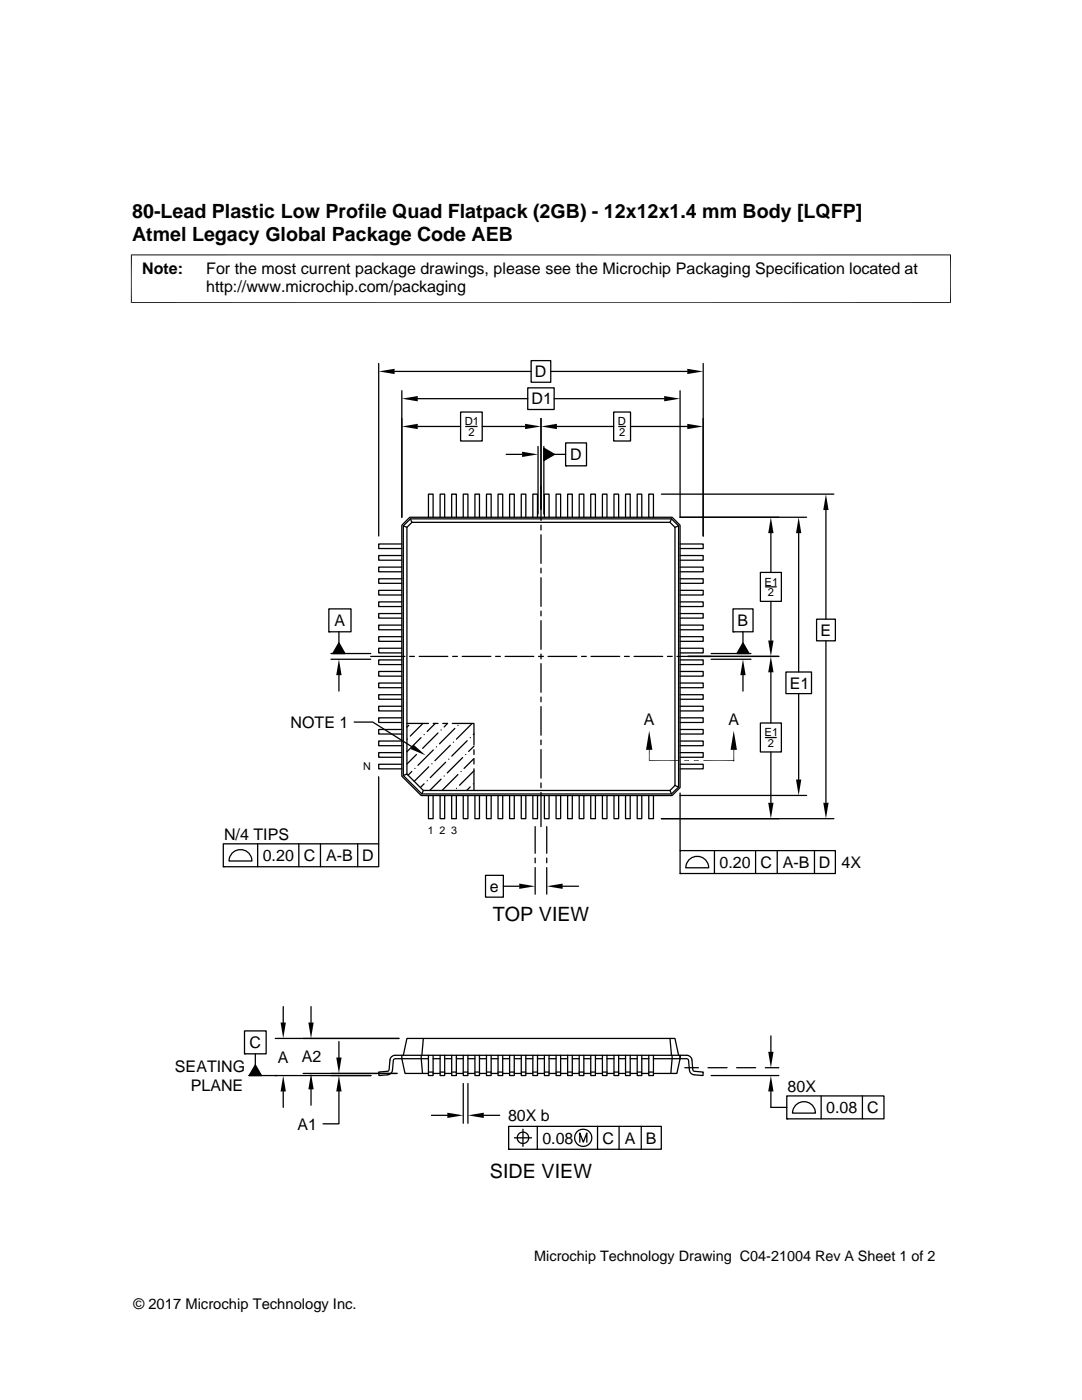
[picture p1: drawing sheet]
<svg xmlns="http://www.w3.org/2000/svg" width="216mm" height="279mm" viewBox="0 0 216 279" stroke-linecap="round" stroke-linejoin="round" font-family="sans-serif">
<g fill="none" stroke="#000" stroke-width=".25">
<path d="M75.6 72.5v34.5M78.7 74.1h27.3M80.2 78v25.2M83.4 79.6h21.9M105.3 77.4h5.3v4.3h-5.3zM106 72h3.9v4.3h-3.9zM109.9 74.1h27.2M110.6 79.6h21.9M135.7 78v25.2h25.3M140.3 72.5v34.5M83.4 85.1h8.5M91.9 82.2h4.3v5.8h-4.3z"/>
<path d="M92.9 85.1h2.3M96.2 85.1h8.6M101 90.7h3.2M107.4 89.1v13.5M107.9 83.5v20.4M108.5 89.5l2.1 1.2-2.1 1.2zM108.5 89.1v13.5M110.6 90.7h2.3M111.1 85.1h11.3M112.9 88.4h4.1v4.6h-4.1zM112.9 93h.1M122.4 82.2h3.4v5.8h-3.4z"/>
<path d="M123.5 85.1h1.3M125.8 85.1h11.3M132 98.6h34.4M80.2 108.6h-4.6v.9h4.6M80.2 110.9h-4.6v.9h4.6M80.2 113.2h-4.6v.9h4.6M80.2 115.5h-4.6v.9h4.6M80.2 117.8h-4.6v.9h4.6M80.5 104.9l1.4-1.4h52.1l1.4 1.4v52.2l-1.4 1.4h-49.8l-3.7-3.7zM80.5 104.9l.7 .3M81.8 103.2h52.3l1.6 1.6v52.4l-1.6 1.6h-50l-3.9-3.9v-50.1zM81.9 103.5l.3 .7"/>
<path d="M82.2 104.2h51.5l1 1v51.6l-1 1h-49.2l-3.3-3.3v-49.3zM85.5 103.2v-4.6h.9v4.6M87.8 103.2v-4.6h.9v4.6M90.1 103.2v-4.6h1v4.6M92.4 103.2v-4.6h1v4.6M94.8 103.2v-4.6h.9v4.6M97.1 103.2v-4.6h.9v4.6M99.4 103.2v-4.6h.9v4.6M101.7 103.2v-4.6h.9v4.6M104 103.2v-4.6h.9v4.6M106.3 103.2v-4.6h1v4.6M107.9 104.8v1"/>
<path d="M107.9 106.7v5.7M107.9 113.4v.9M107.9 115.3v5.7M108.6 103.2v-4.6h1v4.6M111 103.2v-4.6h.9v4.6M113.3 103.2v-4.6h.9v4.6M115.6 103.2v-4.6h.9v4.6M117.9 103.2v-4.6h.9v4.6M120.2 103.2v-4.6h.9v4.6M122.5 103.2v-4.6h.9v4.6M124.8 103.2v-4.6h1v4.6M127.1 103.2v-4.6h1v4.6"/>
<path d="M129.5 103.2v-4.6h.9v4.6M134 103.5l-.3 .7M135.4 104.9l-.7 .3M135.7 117.8h4.6v.9h-4.6M135.7 115.5h4.6v.9h-4.6M135.7 113.2h4.6v.9h-4.6M135.7 110.9h4.6v.9h-4.6M135.7 108.6h4.6v.9h-4.6M151.7 114.2h4.2v5.8h-4.2zM152.7 117.1h2.2M153.8 106.4v7.8M159.4 106.4v27.7"/>
<path d="M164.8 101.8v21.8M65.6 121.5h4.4v4.6h-4.4zM65.6 126.1h.1M66 130.4h8M66 131.6h8M67.6 126.1v2.2M67.6 134.7v3.2M67.6 128.3l1.2 2.1h-2.4zM74 131h6.8M80.2 120.1h-4.6v1h4.6M80.2 122.4h-4.6v1h4.6M80.2 124.8h-4.6v.9h4.6"/>
<path d="M80.2 127.1h-4.6v.9h4.6M80.2 129.4h-4.6v.9h4.6M80.2 131.7h-4.6v.9h4.6M80.2 134h-4.6v.9h4.6M80.2 136.3h-4.6v.9h4.6M80.2 138.6h-4.6v1h4.6M81.7 131h1M83.7 131h5.7M90.3 131h1M92.2 131h5.7M98.9 131h.9M100.8 131h5.7"/>
<path d="M107.5 131h.9M107.9 122v.9M107.9 123.9v5.7M107.9 130.5v1M107.9 132.4v5.8M107.9 139.1v1M109.4 131h5.7M116 131h1M117.9 131h5.8M124.6 131h1M126.5 131h5.7M133.2 131h.9"/>
<path d="M135.7 138.6h4.6v1h-4.6M135.7 136.3h4.6v.9h-4.6M135.7 134h4.6v.9h-4.6M135.7 131.7h4.6v.9h-4.6M135.7 129.4h4.6v.9h-4.6M135.7 127.1h4.6v.9h-4.6M135.7 124.8h4.6v.9h-4.6M135.7 122.4h4.6v1h-4.6M135.7 120.1h4.6v1h-4.6M141.9 130.4h7.9M141.9 131.6h7.9M146.3 121.5h4v4.6h-4z"/>
<path d="M146.3 126.1h.1M148.3 134.7v3.2M148.3 128.3l1.2 2.1h-2.5zM148.3 126.1v2.2M153.8 134.2v10.1M153.8 120v7.8M155.4 131h-20.3M156.8 134.1h5.1v4.3h-5.1zM159.4 138.4v17.2M162.9 123.6h3.8v4.3h-3.8zM164.8 127.9v32.3M70.7 144.1h3.7l7.8 5"/>
<path d="M75.6 155v13.4M80.2 140.9h-4.6v1h4.6M80.2 143.3h-4.6v.9h4.6M80.2 145.6h-4.6v.9h4.6M80.2 147.9h-4.6v.9h4.6M80.2 150.2h-4.6v.9h4.6M80.2 152.5h-4.6v.9h4.6M81.2 144.4h4.3M81.2 154.5l-.7 .3M81.3 147.5h.1M81.6 144.8l-.4 .3M82.2 154l-.8 .7"/>
<path d="M82.8 153.4h.1M83.1 150.6l-1.9 1.9M83.7 150h.1M84 147.2l-2.8 2.8M84.4 144.4l-2.5 2.5M84.5 157.8l-.3 .7M84.6 146.6h.1M84.6 156.4l-.7 .8M85.2 155.8h.1M85.5 158.8v4.6h.9v-4.6M85.6 153l-2.9 2.9M86.2 152.4h.1"/>
<path d="M86.4 144.4h1M86.5 149.7l-3.1 3M86.8 144.4l-1.6 1.6M87.1 149.1h.1M87.4 146.3l-3.1 3.1M87.8 158.8v4.6h.9v-4.6M88 145.7h.1M88 155.5l-2.3 2.3M88.3 144.4h1l-.7 .7M88.6 154.9h.1M88.9 152.1l-3 3.1M89.5 151.5h.1"/>
<path d="M89.9 148.7l-3.1 3.1M90.1 158.8v4.6h1v-4.6M90.3 144.4h4.3v4.3M90.5 148.1h.1M90.8 145.4l-3.1 3M91.1 157.3h.1M91.4 144.8h.1M91.4 154.6l-3.1 3M92 154h.1M92.3 151.2l-3.1 3.1M92.4 158.8v4.6h1v-4.6M92.9 150.6h.1"/>
<path d="M93.2 147.8l-3.1 3.1M93.8 157l-.7 .8M93.8 147.2h.1M94.1 144.5l-3 3M94.4 156.4h.1M94.6 153.8l-2.9 2.9M94.6 149.6v1M94.6 151.5v1M94.6 153.4v4.4M94.6 151.4l-2 2M94.6 148.9l-1.1 1.1M94.6 146.5l-.2 .1"/>
<path d="M94.8 158.8v4.6h.9v-4.6M97.1 158.8v4.6h.9v-4.6M99.4 158.8v4.6h.9v-4.6M101.7 158.8v4.6h.9v-4.6M104 158.8v4.6h.9v-4.6M106.3 158.8v4.6h1v-4.6M107.9 141v5.7M107.9 147.7v.9M107.9 149.6v5.7M107.9 156.3v.9M107.9 158.2v6.8M108.6 158.8v4.6h1v-4.6"/>
<path d="M111 158.8v4.6h.9v-4.6M113.3 158.8v4.6h.9v-4.6M115.6 158.8v4.6h.9v-4.6M117.9 158.8v4.6h.9v-4.6M120.2 158.8v4.6h.9v-4.6M122.5 158.8v4.6h.9v-4.6M124.8 158.8v4.6h1v-4.6M127.1 158.8v4.6h1v-4.6M129.5 158.8v4.6h.9v-4.6M133.7 157.8l.3 .7M134.7 156.8l.7 .3M135.7 158.3v11.5"/>
<path d="M135.7 158.8h25.3M135.7 152.5h4.6v.9h-4.6M135.7 150.2h4.6v.9h-4.6M135.7 147.9h4.6v.9h-4.6M135.7 145.6h4.6v.9h-4.6M135.7 143.3h4.6v.9h-4.6M135.7 140.9h4.6v1h-4.6M151.7 144.3h4.2v5.8h-4.2zM152.7 147.2h2.2M153.8 150.1v10.1M44.6 168.4h31v4.6h-31zM44.6 173h.1"/>
<path d="M46.5 170.1a2.29 2.29 0 0 1 2.4-.3 2.29 2.29 0 0 1 1.4 2h-4.6l.3-1.1zM51.4 168.4v4.6M59.6 168.4v4.6M63.9 168.4v4.6M71.4 168.4v4.6M96.9 174.7h3.5v4.3h-3.5zM100.4 176.9h3.2M106.8 165v5.3M106.8 171.2v1M106.8 173.1v5.4M109.1 165v5.3M109.1 171.2v1"/>
<path d="M109.1 173.1v5.4M112.3 176.9h3.1M135.7 169.8h31v4.5h-31zM135.7 174.3h.1M137.6 171.5a2.29 2.29 0 0 1 2.5-.4 2.29 2.29 0 0 1 1.3 2.1h-4.6l.4-1.2zM142.6 169.8v4.5M150.8 169.8v4.5M155.1 169.8v4.5M162.5 169.8v4.5M166.4 163.4h-34.4M48.8 205.7h4.3v4.6h-4.3zM48.8 210.3h.1"/>
<path d="M49.6 214.7h24.4M50.9 210.3v2.2M50.9 212.5l1.3 2.2h-2.5zM54.9 207.2h24.7M56.5 200.9v3.2M56.5 217.8v3.2M60.5 214.2h18.7M62.1 200.9v3.2M62.1 217.4v3.2M67.6 217.8v6.5h-3.1M67.6 207.9v3.2M80.2 210.6v.7l.6 2.9h4.7"/>
<path d="M80.5 210.6l.7-3.4h53.5l.7 3.4M84.1 210.6l.2 3.6M84.5 207.2l-.3 3.4M85.5 211.3h-6.8l-.2 .3-.2 1.9a1.02 1.02 0 0 1-.9 1l-1.8 .2v-.7l1.9-.3 .4-2.4 .5-.6 .5-.1h58.1l.5 .1 .5 .6 .3 2.4 2 .3v.7l-1.8-.2a1.04 1.04 0 0 1-.9-1l-.2-1.9-.2-.3h-6.8M85.5 210.6v4.1h.9v-4.1M85.5 214h.9M86.4 214.2h1.4M86.4 211.3h1.4M87.8 210.6v4.1h.9v-4.1M87.8 214h.9M88.7 214.2h1.4M88.7 211.3h1.4"/>
<path d="M90.1 210.6v4.1h1v-4.1M90.1 214h1M91.1 211.3h1.3M91.1 214.2h1.3M92.4 210.6v4.1h1v-4.1M92.4 214h1M92.4 216.2v8M93.4 211.3h1.4M93.4 214.2h1.4M93.4 216.2v8M94.8 210.6v4.1h.9v-4.1M94.8 214h.9"/>
<path d="M95.7 211.3h1.4M95.7 214.2h1.4M97.1 210.6v4.1h.9v-4.1M97.1 214h.9M98 211.3h1.4M98 214.2h1.4M99.4 210.6v4.1h.9v-4.1M99.4 214h.9M100.3 211.3h1.4M100.3 214.2h1.4M101.7 210.6v4.1h.9v-4.1M101.7 214h.9"/>
<path d="M102.6 211.3h1.4M102.6 214.2h1.4M104 210.6v4.1h.9v-4.1M104 214h.9M104.9 211.3h1.4M104.9 214.2h1.4M106.3 210.6v4.1h1v-4.1M106.3 214h1M107.3 211.3h1.3M107.3 214.2h1.3M108.6 210.6v4.1h1v-4.1M108.6 214h1"/>
<path d="M109.6 211.3h1.4M109.6 214.2h1.4M111 210.6v4.1h.9v-4.1M111 214h.9M111.9 211.3h1.4M111.9 214.2h1.4M113.3 210.6v4.1h.9v-4.1M113.3 214h.9M114.2 211.3h1.4M114.2 214.2h1.4M115.6 210.6v4.1h.9v-4.1M115.6 214h.9"/>
<path d="M116.5 211.3h1.4M116.5 214.2h1.4M117.9 210.6v4.1h.9v-4.1M117.9 214h.9M118.8 211.3h1.4M118.8 214.2h1.4M120.2 210.6v4.1h.9v-4.1M120.2 214h.9M121.1 211.3h1.4M121.1 214.2h1.4M122.5 210.6v4.1h.9v-4.1M122.5 214h.9"/>
<path d="M123.4 211.3h1.4M123.4 214.2h1.4M124.8 210.6v4.1h1v-4.1M124.8 214h1M125.8 211.3h1.3M125.8 214.2h1.3M127.1 210.6v4.1h1v-4.1M127.1 214h1M128.1 211.3h1.4M128.1 214.2h1.4M129.5 210.6v4.1h.9v-4.1M129.5 214h.9"/>
<path d="M133.7 207.2l.3 3.4M134.1 210.6l-.2 3.6M135.7 211.3v-.7v.7l-.6 2.9h-4.7M136.7 213.1h2.7M141.3 213.1h3.8M141.9 214.7h13.5M147 213.1h3.8M152.7 213.1h2.7M153.8 206.7v3.2M153.8 217.8v3.2h3.2M157 218.7h19.4v4.6h-19.4zM163.9 218.7v4.6"/>
<path d="M172.1 218.7v4.6M86.1 222.6h3.2M96.5 222.6h3.2M101.5 224.8h30.5v4.6h-30.5zM101.5 229.4h.1M102.6 227.1h3.5M104.4 225.4v3.4M107.2 224.8v4.6M115.7 227.9v-1.8l.7 1.8 .7-1.8v1.8M119.2 224.8v4.6M123.5 224.8v4.6M128 224.8v4.6"/>
<path d="M157 223.3h.1M158.9 220.4a2.29 2.29 0 0 1 2.5-.3 2.29 2.29 0 0 1 1.3 2h-4.6l.4-1.1z"/>
<circle cx="104.4" cy="227.1" r="1.14"/>
<circle cx="116.4" cy="227.1" r="1.72"/>
</g>
<g fill="#000">
<path d="M75.6 74.1l3.1-.5v1.1zM80.2 79.6l3.2-.6v1.1zM132.5 79l3.2 .6-3.2 .5zM137.1 73.6l3.2 .5-3.2 .6zM80.2 85.1l3.2-.5v1zM104.2 90.1l3.2 .6-3.2 .5zM104.8 84.6l3.1 .5-3.1 .5zM108.5 89.5l2.1 1.2-2.1 1.2zM107.9 85.1l3.2-.5v1zM137.1 84.6l3.2 .5-3.2 .5zM153.8 103.2l.5 3.2h-1zM159.4 103.2l.5 3.2h-1.1z"/>
<path d="M164.8 98.6l.5 3.2h-1zM67.6 131.6l.6 3.1h-1.1zM67.6 128.3l1.2 2.1h-2.4zM148.3 131.6l.5 3.1h-1.1zM148.3 128.3l1.2 2.1h-2.5zM153.3 127.8h1l-.5 3.2zM153.8 131l.5 3.2h-1zM82.5 148.6l2.4 2.1-2.9-1.2zM129.5 145.8l.7 3.8h-1.3zM136.5 151.7h1l-1 .2zM136.5 151.9l1-.2v.2zM138.5 151.7h.9l-.9 .2z"/>
<path d="M138.5 151.9l.9-.2v.2zM146.4 145.8l.6 3.8h-1.2zM158.8 155.6h1.1l-.5 3.2zM103.6 176.3l3.2 .6-3.2 .5zM109.1 176.9l3.2-.6v1.1zM153.3 160.2h1l-.5 3.2zM164.3 160.2h1l-.5 3.2zM50.9 212.5l1.3 2.2h-2.5zM56.5 214.7l.5 3.1h-1zM56 204.1h1l-.5 3.1zM61.5 204.1h1.1l-.5 3.1zM62.1 214.2l.5 3.2h-1.1z"/>
<path d="M67.1 211.1h1.1l-.6 3.1zM67.6 214.7l.6 3.1h-1.1zM153.8 214.7l.5 3.1h-1zM153.3 209.9h1l-.5 3.2zM89.3 222.1l3.1 .5-3.1 .5zM93.4 222.6l3.1-.5v1z"/>
</g>
<path d="M26.1 50.9h163.7M26.2 50.8v9.7M189.7 50.8v9.7M26.1 60.4h163.7M129.6 149.6v2.2h6M140.4 151.8h6M146.4 149.6v2.3" fill="none" stroke="#000" stroke-width=".2"/>
<g font-size="3.9">
<text x="26.4" y="43.5">80-Lead Plastic Low Profile Quad Flatpack (2GB) - 12x12x1.4 mm Body [LQFP]</text>
<text x="26.4" y="48">Atmel Legacy Global Package Code AEB</text>
<text x="98.3" y="183.8">TOP VIEW</text>
<text x="97.8" y="235.1">SIDE VIEW</text>
</g>
<g font-size="3.2">
<text x="28.4" y="54.6">Note:</text>
<text x="41.1" y="58.3">http://www.microchip.com/packaging</text>
<text x="41.1" y="54.6">For the most current package drawings, please see the Microchip Packaging Specification located at</text>
<text x="106.7" y="75.3">D</text>
<text x="106.1" y="80.7">D1</text>
<text x="113.7" y="91.8">D</text>
<text x="66.8" y="124.9">A</text>
<text x="147.2" y="124.9">B</text>
<text x="163.7" y="126.9">E</text>
<text x="157.6" y="137.4">E1</text>
<text x="58" y="145.2">NOTE 1</text>
<text x="128.5" y="144.8">A</text>
<text x="145.4" y="144.8">A</text>
<text x="44.7" y="167.6">N/4 TIPS</text>
<text x="52.4" y="171.8">0.20</text>
<text x="60.6" y="171.8">C</text>
<text x="65.1" y="171.8">A-B</text>
<text x="72.3" y="171.8">D</text>
<text x="143.6" y="173.2">0.20</text>
<text x="151.8" y="173.2">C</text>
<text x="156.2" y="173.2">A-B</text>
<text x="163.4" y="173.2">D</text>
<text x="167.9" y="173.2">4X</text>
<text x="97.8" y="178">e</text>
<text x="49.8" y="209.2">C</text>
<text x="34.9" y="214">SEATING</text>
<text x="55.4" y="212.1">A</text>
<text x="60.2" y="211.9">A2</text>
<text x="38.1" y="217.6">PLANE</text>
<text x="157.1" y="218">80X</text>
<text x="59.4" y="225.4">A1</text>
<text x="101.4" y="223.7">80X b</text>
<text x="164.9" y="222.1">0.08</text>
<text x="173.1" y="222.1">C</text>
<text x="108.2" y="228.2">0.08</text>
<text x="120.2" y="228.2">C</text>
<text x="124.7" y="228.2">A</text>
<text x="128.9" y="228.2">B</text>
</g>
<g font-size="2.9">
<text x="106.6" y="251.7">Microchip Technology Drawing C04-21004 Rev A Sheet 1 of 2</text>
<text x="26.6" y="261.3">© 2017 Microchip Technology Inc.</text>
</g>
<g font-size="2.2">
<text x="92.8" y="84.9">D1</text>
<text x="93.5" y="87">2</text>
<text x="123.3" y="84.9">D</text>
<text x="123.5" y="87">2</text>
<text x="152.6" y="116.9">E1</text>
<text x="153.2" y="119">2</text>
<text x="152.6" y="146.9">E1</text>
<text x="153.2" y="149.1">2</text>
</g>
<g font-size="2.1">
<text x="72.4" y="153.7">N</text>
<text x="85.4" y="166.5">1 2 3</text>
</g>
</svg>
